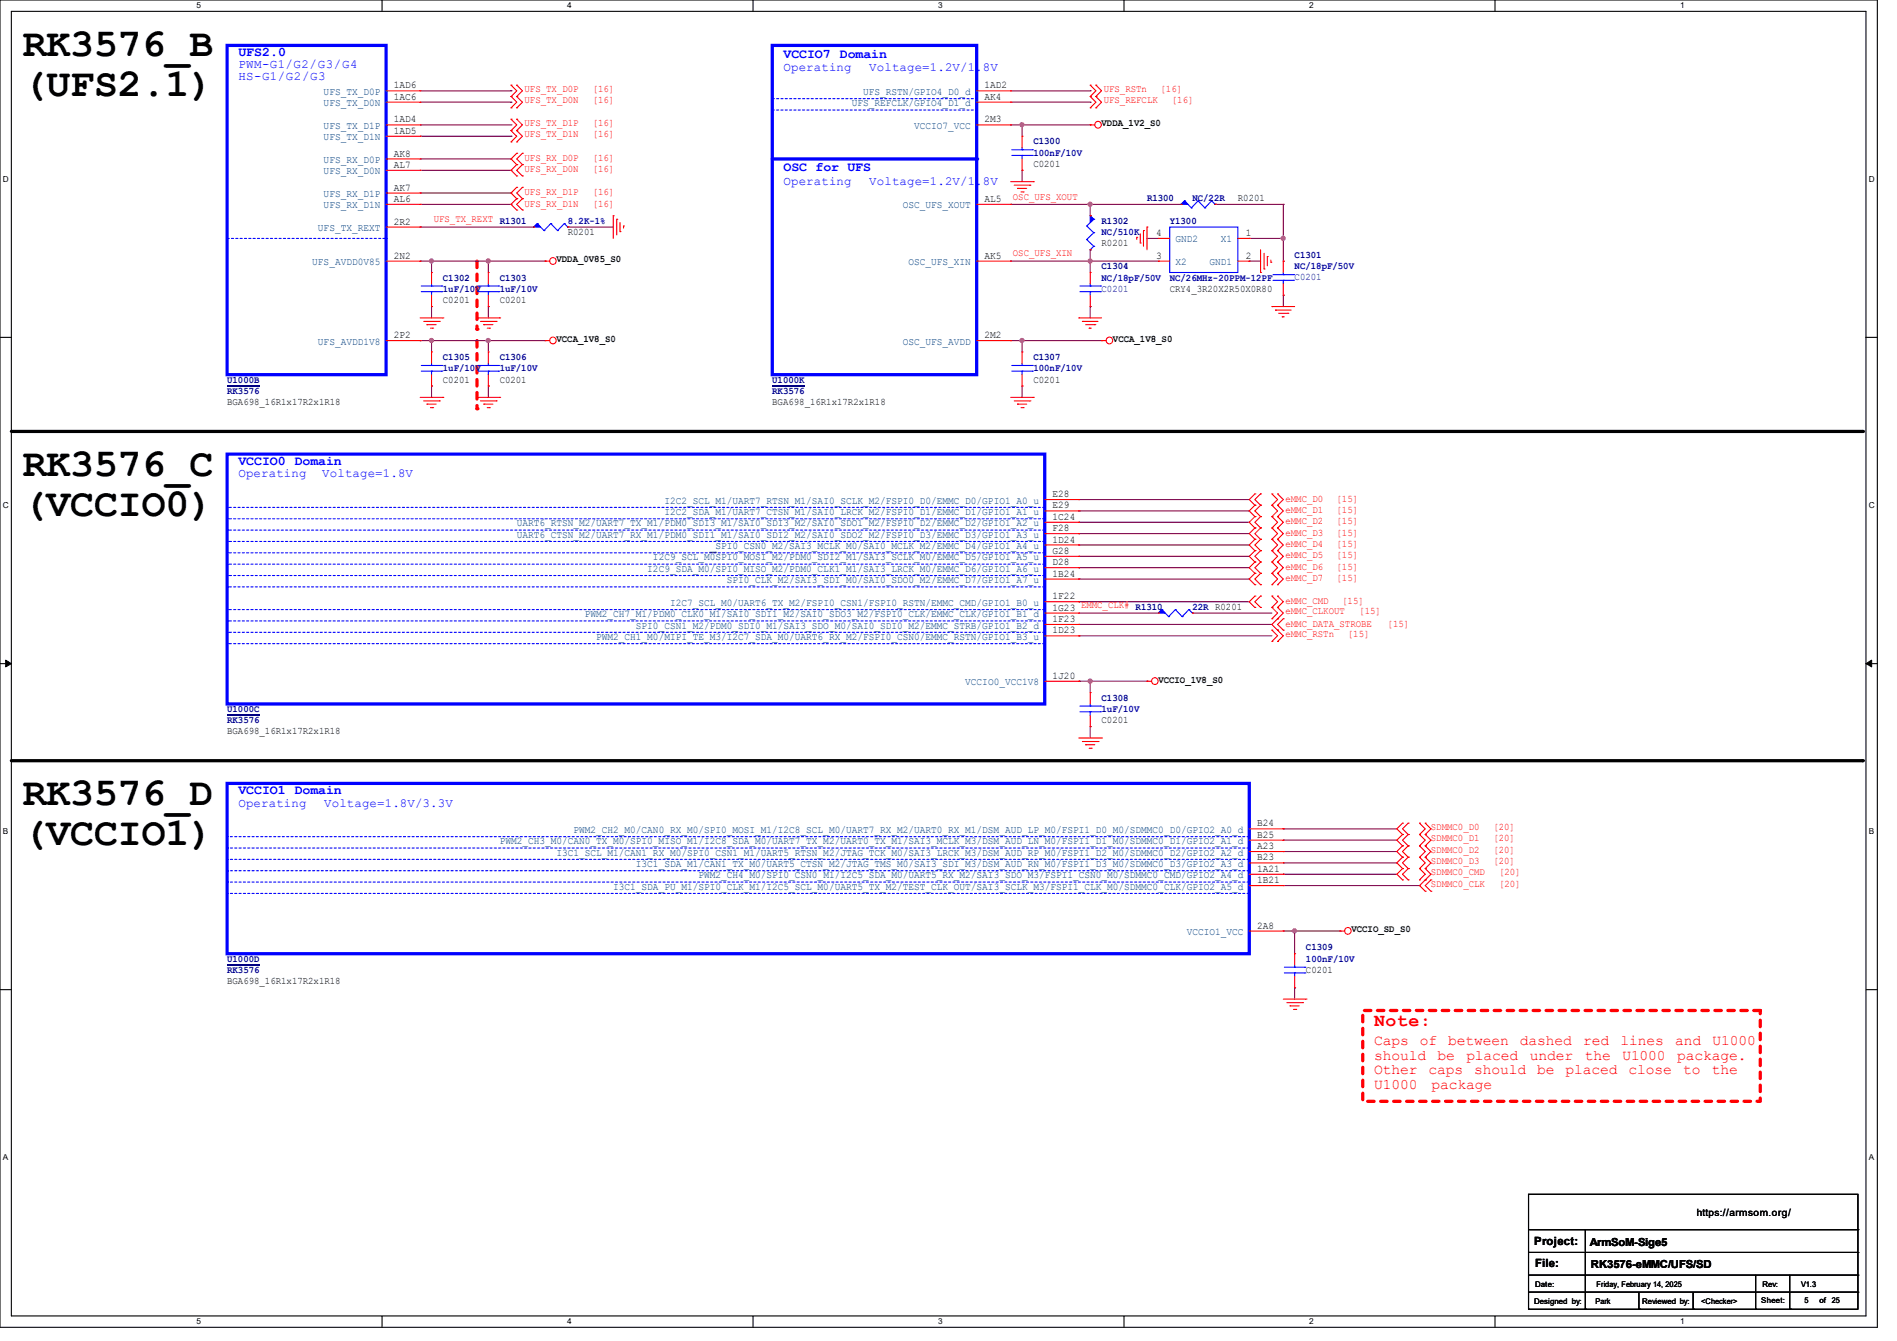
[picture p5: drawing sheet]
<svg xmlns="http://www.w3.org/2000/svg" width="297mm" height="210mm" viewBox="0 0 297 210" stroke-linecap="round" stroke-linejoin="round" font-family="sans-serif">
<g fill="none" stroke="#000" stroke-width=".17">
<path d="M0 0h293.9v207.9h-293.9zM1.8 1.8h290.3v204.3h-290.3zM59.8 0v1.8M117.9 0v1.8M176 0v1.8M234.1 0v1.8M0 52.8h1.8M292.1 52.8h1.8M0 103.9h1.8M292.1 103.9h1.8M0 155h1.8M292.1 155h1.8"/>
<path d="M59.8 206.1v1.8M117.9 206.1v1.8M176 206.1v1.8M234.1 206.1v1.8"/>
</g>
<path d="M.9 103.4l.9 .5-.9 .5zM292.1 103.9l.9-.5v1z" fill="#000"/>
<path d="M.9 103.4l.9 .5-.9 .5zM292.1 103.9l.9-.5v1z" fill="none" stroke="#000" stroke-width=".16"/>
<path d="M74.7 40.9v10.7" fill="none" stroke="#f00" stroke-width=".51" stroke-dasharray="1 1"/>
<circle cx="74.7" cy="51.6" r=".25" fill="#f00" stroke-dasharray="1 1"/>
<path d="M74.7 53.3v10.7" fill="none" stroke="#f00" stroke-width=".51" stroke-dasharray="1 1"/>
<circle cx="74.7" cy="64" r=".25" fill="#f00" stroke-dasharray="1 1"/>
<path d="M1.8 67.6h289.8M1.8 119.1h289.8" fill="none" stroke="#000" stroke-width=".51"/>
<g fill="#000">
<circle cx="291.6" cy="67.6" r=".25"/>
<circle cx="291.6" cy="119.1" r=".25"/>
</g>
<path d="M213.4 158.2h62.2v14.3h-62.2z" fill="none" stroke="#f00" stroke-width=".51" stroke-dasharray="1 1"/>
<g fill="none" stroke="#800040" stroke-width=".17">
<path d="M65.8 35.6h.1M65.8 35.6h17.8M65.8 40.9h.1M65.8 53.3h.1M65.8 40.9h1.8M65.8 53.3h1.8M168.9 78.2h.1M168.9 78.2h26.7M168.9 80h.1M168.9 81.8h.1M168.9 83.6h.1M168.9 85.3h.1"/>
<path d="M168.9 87.1h.1M168.9 88.9h.1M168.9 90.7h.1M168.9 94.2h.1M168.9 97.8h.1M168.9 99.6h.1M168.9 80h26.7M168.9 81.8h26.7M168.9 83.6h26.7M168.9 85.3h26.7M168.9 87.1h26.7M168.9 88.9h26.7"/>
<path d="M168.9 90.7h26.7M168.9 94.2h26.7M168.9 96h12.5M168.9 97.8h30.2M168.9 99.6h30.2M181.4 96h.1M168.9 106.7h.1M168.9 106.7h1.8M200.9 129.8h.1M200.9 131.6h.1M200.9 133.3h.1M200.9 135.1h.1"/>
<path d="M200.9 136.9h.1M200.9 129.8h17.8M200.9 131.6h17.8M200.9 133.3h17.8M200.9 135.1h17.8M200.9 136.9h17.8M200.9 138.7h21.3M222.2 138.7h.1M200.9 145.8h.1M200.9 145.8h1.8"/>
</g>
<circle cx="170.7" cy="106.7" r=".32" fill="#f0f"/>
<circle cx="170.7" cy="106.7" r=".32" fill="none" stroke="#f0f" stroke-width=".17"/>
<path d="M170.7 106.7h.1M170.7 113.8h.1M170.7 106.7v1.8M170.7 113.8v1.8M202.7 145.8h7.1M209.8 145.8h.1" fill="none" stroke="#800040" stroke-width=".17"/>
<circle cx="202.7" cy="145.8" r=".32" fill="#f0f"/>
<circle cx="202.7" cy="145.8" r=".32" fill="none" stroke="#f0f" stroke-width=".17"/>
<path d="M67.6 53.3h.1M67.6 53.3v1.8M202.7 145.8h.1M202.7 154.7h.1M202.7 145.8v3.6M202.7 154.7v1.8" fill="none" stroke="#800040" stroke-width=".17"/>
<circle cx="67.5" cy="53.3" r=".32" fill="#f0f"/>
<circle cx="67.5" cy="53.3" r=".32" fill="none" stroke="#f0f" stroke-width=".17"/>
<g fill="none" stroke="#800040" stroke-width=".17">
<path d="M158.2 19.6h.1M158.2 19.6h12.5M160 19.6h.1M160 19.6v1.7M170.7 19.6h.1M88.9 35.6h.1M88.9 35.6h7.1M160 26.7h.1M160 26.7v1.7M67.6 40.9h.1M67.6 48h.1M67.6 40.9v1.8"/>
<path d="M67.6 48v1.8M67.6 60.5h.1M67.6 60.5v1.7"/>
</g>
<circle cx="160" cy="19.5" r=".32" fill="#f0f"/>
<circle cx="160" cy="19.5" r=".32" fill="none" stroke="#f0f" stroke-width=".17"/>
<path d="M67.6 53.3h.1M67.6 40.9h.1M67.6 53.3h8.9M67.6 40.9h8.9" fill="none" stroke="#800040" stroke-width=".17"/>
<circle cx="76.4" cy="40.9" r=".32" fill="#f0f"/>
<circle cx="76.4" cy="40.9" r=".32" fill="none" stroke="#f0f" stroke-width=".17"/>
<circle cx="67.5" cy="40.9" r=".32" fill="#f0f"/>
<circle cx="67.5" cy="40.9" r=".32" fill="none" stroke="#f0f" stroke-width=".17"/>
<path d="M158.2 32h.1M158.2 32h12.5M76.5 40.9h8.8M76.5 53.3h8.8M85.3 40.9h.1M85.3 53.3h.1M158.2 40.9h.1M158.2 40.9h12.5M170.7 106.7h8.9M179.6 106.7h.1" fill="none" stroke="#800040" stroke-width=".17"/>
<circle cx="170.7" cy="32" r=".32" fill="#f0f"/>
<circle cx="170.7" cy="32" r=".32" fill="none" stroke="#f0f" stroke-width=".17"/>
<path d="M170.7 32h.1M170.7 32h14.2M190.2 32h.1M190.2 32h10.7M195.6 37.3h.1M195.6 37.3h5.3M200.9 32h.1M200.9 32v8.9M200.9 40.9h.1" fill="none" stroke="#800040" stroke-width=".17"/>
<circle cx="200.9" cy="37.3" r=".32" fill="#f0f"/>
<circle cx="200.9" cy="37.3" r=".32" fill="none" stroke="#f0f" stroke-width=".17"/>
<path d="M170.7 39.1h.1M170.7 39.1v1.8M179.6 37.3h.1M179.6 37.3h1.8" fill="none" stroke="#800040" stroke-width=".17"/>
<circle cx="170.7" cy="40.9" r=".32" fill="#f0f"/>
<circle cx="170.7" cy="40.9" r=".32" fill="none" stroke="#f0f" stroke-width=".17"/>
<g fill="none" stroke="#800040" stroke-width=".17">
<path d="M158.2 53.3h.1M158.2 53.3h1.8M160 53.3h.1M160 53.3v1.8M170.7 40.9h.1M170.7 48h.1M170.7 40.9v1.8M170.7 48v1.8M195.6 40.9h.1M195.6 40.9h1.8M200.9 46.2h.1M200.9 46.2v1.8"/>
<path d="M160 60.5h.1M160 60.5v1.7"/>
</g>
<circle cx="160" cy="53.3" r=".32" fill="#f0f"/>
<circle cx="160" cy="53.3" r=".32" fill="none" stroke="#f0f" stroke-width=".17"/>
<path d="M76.5 48h.1M76.5 40.9h.1M76.5 53.3h.1M76.5 40.9v1.8M76.5 48v1.8M76.5 53.3v1.8M160 53.3h12.5M172.5 53.3h.1M76.5 60.5h.1M76.5 60.5v1.7" fill="none" stroke="#800040" stroke-width=".17"/>
<circle cx="76.4" cy="53.3" r=".32" fill="#f0f"/>
<circle cx="76.4" cy="53.3" r=".32" fill="none" stroke="#f0f" stroke-width=".17"/>
<g fill="none" stroke="#800040" stroke-width=".17">
<path d="M65.8 14.2h14.2M65.8 16h14.2M65.8 19.6h14.2M80 14.2h.1M80 16h.1M80 19.6h.1M158.2 14.2h12.5M158.2 16h12.5M170.7 14.2h.1M170.7 16h.1M65.8 21.3h14.2M65.8 24.9h14.2"/>
<path d="M65.8 26.7h14.2M65.8 30.2h14.2M65.8 32h14.2M80 21.3h.1M80 24.9h.1M80 26.7h.1M80 30.2h.1M80 32h.1M170.7 32h.1M170.7 32v1.8M170.7 40.9h.1M170.7 40.9h10.7"/>
<path d="M186.7 96h.1M186.7 96h12.4"/>
</g>
<g fill="none" stroke="#f00" stroke-width=".17">
<path d="M80 15.1h.1M80 13.3h.1M80 16.9h.1M80 18.7h.1M80 13.3l.9 .9-.9 .9M80 15.1l.9 .9-.9 .9M80 18.7l.9 .9-.9 .8M80.9 15.1h.1M80.9 13.3h.1M80.9 16.9h.1M80.9 18.7h.1M80.9 13.3l.9 .9-.9 .9"/>
<path d="M80.9 15.1l.9 .9-.9 .9M80.9 18.7l.9 .9-.9 .8M170.7 19.6h.1M170.7 15.1h.1M170.7 13.3h.1M170.7 16.9h.1M170.7 19.6h.7M170.7 13.3l.9 .9-.9 .9M170.7 15.1l.9 .9-.9 .9M171.6 15.1h.1M171.6 13.3h.1M171.6 16.9h.1"/>
<path d="M171.6 13.3l.9 .9-.9 .9M171.6 15.1l.9 .9-.9 .9M80 20.4h.1M80 22.2h.1M80 20.4l.9 .9-.9 .9M80.9 24h.1M80.9 25.8h.1M80.9 20.4h.1M80.9 22.2h.1M80.9 27.6h.1M80.9 29.3h.1M80.9 31.1h.1"/>
<path d="M80.9 32.9h.1M80.9 24l-.9 .9 .9 .9M80.9 20.4l.9 .9-.9 .9M80.9 25.8l-.9 .9 .9 .9M80.9 29.3l-.9 .9 .9 .9M80.9 31.1l-.9 .9 .9 .9M81.8 25.8h.1M81.8 24h.1M81.8 27.6h.1M81.8 31.1h.1M81.8 29.3h.1M81.8 32.9h.1"/>
<path d="M81.8 24l-.9 .9 .9 .9M81.8 25.8l-.9 .9 .9 .9M81.8 29.3l-.9 .9 .9 .9M81.8 31.1l-.9 .9 .9 .9M96 33.8h.1M96 33.8v3.5M96.6 34.3h.1M96.6 34.3v2.5M97.1 36.3h.1M97.1 34.8v1.5M97.6 35.4h.1M97.6 35.4v.3"/>
<path d="M158.2 28.4h3.6M158.8 29h2.4M159.3 29.5h.1M159.3 29.5h1.4M159.9 30.1h.3M160.2 30.1h.1M161.2 29h.1M161.8 28.4h.1M178 37.2h.1M178 37.2v.3M178.5 38.1h.1M178.5 36.6v1.5"/>
<path d="M179 36.1h.1M179 36.1v2.5M179.6 35.6h.1M179.6 35.6v3.5M197.4 39.1v3.6M197.9 39.7v2.4M65.8 49.8h3.5M66.3 50.3h2.5M66.8 50.8h.1M66.8 50.8h1.5M67.4 51.4h.3M67.6 55.1h.1"/>
<path d="M67.6 42.7h.1M67.6 48h.1M67.6 42.7v1.7M67.6 46.2v1.8M67.6 55.1v1.8M67.6 58.7v1.8M67.7 51.4h.1M68.8 50.3h.1M69.3 49.8h.1M74.7 49.8h3.5M75.2 50.3h2.5M75.7 50.8h.1"/>
<path d="M75.7 50.8h1.5M76.3 51.4h.3M76.6 51.4h.1M77.7 50.3h.1M78.2 49.8h.1M85.3 53.3h.1M85.3 40.9h.1M85.3 53.3h.8M85.3 40.9h.8M168.9 49.8h.1M168.9 49.8h3.6M169.5 50.3h.1"/>
<path d="M169.5 50.3h2.4M170 50.8h1.4M170.5 51.4h.1M170.5 51.4h.4M171.4 50.8h.1M172.5 53.3h.1M172.5 53.3h.7M197.4 42.7h.1M197.9 42.1h.1M198.4 40.2h.1M198.4 40.2v1.4M199 41.1h.1"/>
<path d="M199 40.7v.4M199.1 48h.1M199.1 48h3.6M199.7 48.6h.1M199.7 48.6h2.4M200.2 49.1h1.4M200.7 49.6h.1M200.7 49.6h.4M200.9 40.9h.1M200.9 46.2h.1M200.9 40.9v1.8M200.9 44.4v1.8"/>
<path d="M201.6 49.1h.1M65.8 62.2h3.5M66.3 62.8h2.5M66.8 63.3h.1M66.8 63.3h1.5M67.4 63.8h.3M67.6 60.5h.1M67.7 63.8h.1M68.8 62.8h.1M69.3 62.2h.1M74.7 62.2h3.5M75.2 62.8h2.5"/>
<path d="M75.7 63.3h.1M75.7 63.3h1.5M76.3 63.8h.3M76.6 63.8h.1M77.7 62.8h.1M78.2 62.2h.1M158.2 62.2h3.6M158.8 62.8h2.4M159.3 63.3h.1M159.3 63.3h1.4M159.9 63.8h.3M160.2 63.8h.1"/>
<path d="M161.2 62.8h.1M161.8 62.2h.1M196.5 77.3h.1M196.5 79.1h.1M196.5 77.3l-.9 .9 .9 .9M196.5 79.1l-.9 .9 .9 .9M197.4 79.1h.1M197.4 77.3h.1M197.4 77.3l-.9 .9 .9 .9M197.4 79.1l-.9 .9 .9 .9M199.1 79.1h.1M199.1 77.3h.1"/>
<path d="M199.1 77.3l.9 .9-.9 .9M199.1 79.1l.9 .9-.9 .9M200 79.1h.1M200 77.3h.1M200 77.3l.9 .9-.9 .9M200 79.1l.9 .9-.9 .9M196.5 80.9h.1M196.5 82.7h.1M196.5 84.5h.1M196.5 86.2h.1M196.5 88h.1M196.5 89.8h.1"/>
<path d="M196.5 91.6h.1M196.5 93.3h.1M196.5 95.1h.1M196.5 82.7l-.9 .9 .9 .9M196.5 80.9l-.9 .9 .9 .9M196.5 86.2l-.9 .9 .9 .9M196.5 88l-.9 .9 .9 .9M196.5 84.5l-.9 .8 .9 .9M196.5 89.8l-.9 .9 .9 .9M196.5 93.3l-.9 .9 .9 .9M197.4 80.9h.1M197.4 82.7h.1"/>
<path d="M197.4 84.5h.1M197.4 86.2h.1M197.4 88h.1M197.4 89.8h.1M197.4 91.6h.1M197.4 95.1h.1M197.4 93.3h.1M197.4 80.9l-.9 .9 .9 .9M197.4 82.7l-.9 .9 .9 .9M197.4 84.5l-.9 .8 .9 .9M197.4 86.2l-.9 .9 .9 .9M197.4 88l-.9 .9 .9 .9"/>
<path d="M197.4 89.8l-.9 .9 .9 .9M197.4 93.3l-.9 .9 .9 .9M199.1 80.9h.1M199.1 82.7h.1M199.1 84.5h.1M199.1 86.2h.1M199.1 88h.1M199.1 89.8h.1M199.1 91.6h.1M199.1 95.1h.1M199.1 93.3h.1M199.1 96.9h.1"/>
<path d="M199.1 98.7h.1M199.1 80.9l.9 .9-.9 .9M199.1 82.7l.9 .9-.9 .9M199.1 84.5l.9 .8-.9 .9M199.1 88l.9 .9-.9 .9M199.1 89.8l.9 .9-.9 .9M199.1 86.2l.9 .9-.9 .9M199.1 93.3l.9 .9-.9 .9M199.1 95.1l.9 .9-.9 .9M199.1 98.7l.9 .9-.9 .9M200 80.9h.1M200 82.7h.1"/>
<path d="M200 84.5h.1M200 86.2h.1M200 88h.1M200 89.8h.1M200 91.6h.1M200 95.1h.1M200 93.3h.1M200 96.9h.1M200 98.7h.1M200 82.7l.9 .9-.9 .9M200 84.5l.9 .8-.9 .9M200 80.9l.9 .9-.9 .9"/>
<path d="M200 89.8l.9 .9-.9 .9M200 86.2l.9 .9-.9 .9M200 93.3l.9 .9-.9 .9M200 88l.9 .9-.9 .9M200 95.1l.9 .9-1.8 1.8 1.8 1.8-.9 .9M200.9 98.7h.1M200.9 96.9h.1M200.9 96.9l-.9 .9 .9 .9M168.9 115.6h3.6M169.5 116.1h2.4M170 116.6h.1M170 116.6h1.4"/>
<path d="M170.5 117.2h.4M170.9 117.2h.1M171.9 116.1h.1M172.5 115.6h.1M179.6 106.7h.1M179.6 106.7h.7M199.1 100.5h.1M200 100.5h.1M195.6 129.8h5.3M195.6 131.6h5.3M195.6 133.3h5.3M195.6 135.1h5.3"/>
<path d="M195.6 136.9h5.3M195.6 138.7h5.3M200.9 129.8h.1M200.9 131.6h.1M200.9 133.3h.1M200.9 135.1h.1M200.9 136.9h.1M200.9 138.7h.1M219.6 130.7h.1M219.6 128.9h.1M219.6 132.5h.1M219.6 137.8h.1"/>
<path d="M219.6 136h.1M219.6 134.2h.1M219.6 128.9l-.9 .9 .9 .9M219.6 134.2l-.9 .9 .9 .9M219.6 130.7l-.9 .9 .9 .9M219.6 136l-.9 .9 .9 .9M219.6 132.5l-.9 .8 .9 .9M220.5 128.9h.1M220.5 130.7h.1M220.5 132.5h.1M220.5 136h.1M220.5 137.8h.1"/>
<path d="M220.5 134.2h.1M220.5 128.9l-.9 .9 .9 .9M220.5 132.5l-.9 .8 .9 .9M220.5 130.7l-.9 .9 .9 .9M220.5 134.2l-.9 .9 .9 .9M220.5 136l-.9 .9 .9 .9M222.2 128.9h.1M222.2 130.7h.1M222.2 132.5h.1M222.2 136h.1M222.2 137.8h.1M222.2 134.2h.1"/>
<path d="M222.2 132.5l.9 .8-.9 .9M222.2 128.9l.9 .9-.9 .9M222.2 134.2l.9 .9-.9 .9M222.2 130.7l.9 .9-.9 .9M222.2 136l.9 .9-.9 .9M223.1 128.9h.1M223.1 130.7h.1M223.1 132.5h.1M223.1 136h.1M223.1 137.8h.1M223.1 134.2h.1M223.1 139.6h.1"/>
<path d="M223.1 134.2l.9 .9-.9 .9M223.1 128.9l.9 .9-.9 .9M223.1 136l.9 .9-1.8 1.8 .9 .9M223.1 130.7l.9 .9-.9 .9M223.1 132.5l.9 .8-.9 .9M224 139.6h.1M224 137.8h.1M224 137.8l-.9 .9 .9 .9M195.6 145.8h5.3M200.9 145.8h.1M200.9 156.5h3.6M201.5 157h2.4"/>
<path d="M202 157.5h.1M202 157.5h1.4M202.5 158.1h.4M202.9 158.1h.1M203.9 157h.1M204.5 156.5h.1M209.8 145.8h.1M209.8 145.8h.7"/>
<circle cx="171.9" cy="19.5" r=".52"/>
<circle cx="86.6" cy="53.3" r=".52"/>
<circle cx="86.6" cy="40.9" r=".52"/>
<circle cx="173.7" cy="53.3" r=".52"/>
<circle cx="180.8" cy="106.7" r=".52"/>
<circle cx="211" cy="145.8" r=".52"/>
</g>
<g fill="none" stroke="#000" stroke-width=".17">
<path d="M239.3 187h51.6v18h-51.6zM239.3 192.6h51.6M239.3 196.1h51.6M239.3 199.7h51.6M248.2 192.6v12.4M274.9 199.7v5.3M280.2 199.7v5.3M290.9 192.6h.1M290.9 196.1h.1M290.9 199.7h.1M239.3 202.4h51.6M248.2 205h.1"/>
<path d="M256.6 205h.1M256.6 202.4v2.6M265.1 205h.1M265.1 202.4v2.6M274.9 205h.1M280.2 205h.1M290.9 202.4h.1"/>
</g>
<g fill="none" stroke="#00f" stroke-width=".17">
<path d="M66 58.1h3.2M66 57.2h3.2M66 45.7h3.2M66 44.8h3.2M67.6 57.2h.1M67.6 58.1h.1M67.6 44.8h.1M67.6 45.7h.1M67.6 44.4v.4M67.6 45.7v.5M67.6 56.9v.3M67.6 58.1v.6"/>
<path d="M69.2 58.1h.1M69.2 57.2h.1M69.2 45.7h.1M69.2 44.8h.1M199.3 43.9h3.2M199.3 43h3.2M200.9 43h.1M200.9 43.9h.1M200.9 42.7v.3M200.9 43.9v.5M202.5 43.9h.1M202.5 43h.1"/>
<path d="M181.9 95.5h.1M181.9 95.5l-.5 .5M181.9 95.5l1.1 1.1M183 96.6h.1M184 95.5h.1M184 95.5l-1 1.1M184 95.5l1.1 1.1M185.1 96.6h.1M186.1 95.5h.1M186.1 95.5l-1 1.1M186.1 95.5l.6 .5M186.7 96h.1"/>
</g>
<path d="M35.6 122.7h160v26.7h-160z" fill="none" stroke="#00f" stroke-width=".51"/>
<path d="M35.6 131h.1M35.6 132.8h.1M35.6 134.6h.1M35.6 136.4h.1M35.6 138.1h.1M35.6 139.9h.1M195.6 131h-160M195.6 132.8h-160M195.6 134.6h-160M195.6 136.4h-160M195.6 138.1h-160M195.6 139.9h-160" fill="none" stroke="#00f" stroke-width=".17" stroke-dasharray=".3 .3"/>
<path d="M35.5 151.1h5.1" fill="none" stroke="#000080" stroke-width=".21"/>
<path d="M181.9 95.5l.5 .5h-1z" fill="#00f"/>
<g fill="none" stroke="#00f" stroke-width=".17">
<path d="M84.1 35h.1M84.1 35l-.5 .6M84.1 35l1.1 1.1M85.2 36.1h.1M86.2 35h.1M86.2 35l-1 1.1M86.2 35l1.1 1.1M87.3 36.1h.1M88.3 35h.1M88.3 35l-1 1.1M88.3 35l.6 .6M88.9 35.6h.1"/>
<path d="M158.4 58.1h3.2M158.4 57.2h3.2M160 57.2h.1M160 58.1h.1M160 56.9v.3M160 58.1v.6M161.6 58.1h.1M161.6 57.2h.1M181.9 95.5l.5 .5h-1z"/>
</g>
<path d="M160 55.1h.1M160 55.1v1.8M160 58.7v1.8M160 60.5h.1M181.4 96h.1M186.7 96h.1" fill="none" stroke="#f00" stroke-width=".17"/>
<path d="M84.1 35l.5 .6h-1z" fill="#00f"/>
<g fill="none" stroke="#00f" stroke-width=".17">
<path d="M84.1 35l.5 .6h-1zM185.5 31.5h.1M185.5 31.5l-.6 .5M185.5 31.5l1 1.1M186.5 32.6h.1M187.6 31.5h.1M187.6 31.5l-1.1 1.1M187.6 31.5l1 1.1M188.6 32.6h.1M189.7 31.5h.1M189.7 31.5l-1.1 1.1M189.7 31.5l.5 .5"/>
<path d="M190.2 32h.1M74.8 58.1h3.3M74.8 57.2h3.3M76.5 57.2h.1M76.5 58.1h.1M76.5 56.9v.3M76.5 58.1v.6M78.1 58.1h.1M78.1 57.2h.1"/>
</g>
<path d="M83.6 35.6h.1M88.9 35.6h.1M76.5 55.1h.1M76.5 55.1v1.8M76.5 58.7v1.8M76.5 60.5h.1" fill="none" stroke="#f00" stroke-width=".17"/>
<path d="M184.9 32l.6-.5 .5 .5z" fill="#00f"/>
<path d="M184.9 32l.6-.5 .5 .5zM169.1 111.5h3.2M169.1 110.6h3.2M170.7 110.6h.1M170.7 111.5h.1M170.7 110.2v.4M170.7 111.5v.5M172.3 111.5h.1M172.3 110.6h.1" fill="none" stroke="#00f" stroke-width=".17"/>
<g fill="none" stroke="#f00" stroke-width=".17">
<path d="M60.5 14.2h5.3M60.5 16h5.3M60.5 19.6h5.3M65.8 14.2h.1M65.8 16h.1M65.8 19.6h.1M60.5 21.3h5.3M60.5 24.9h5.3M60.5 26.7h5.3M60.5 30.2h5.3M60.5 32h5.3M60.5 35.6h5.3"/>
<path d="M65.8 21.3h.1M65.8 24.9h.1M65.8 26.7h.1M65.8 30.2h.1M65.8 32h.1M65.8 35.6h.1M184.9 32h.1M190.2 32h.1M60.5 40.9h5.3M60.5 53.3h5.3M65.8 40.9h.1M65.8 53.3h.1"/>
<path d="M170.7 108.5h.1M170.7 113.8h.1M170.7 108.5v1.7M170.7 112v1.8"/>
</g>
<path d="M35.6 7.1h24.9v51.6h-24.9zM120.9 7.1h32v51.6h-32zM120.9 24.9h32" fill="none" stroke="#00f" stroke-width=".51"/>
<path d="M35.6 37.3h24.9M60.5 37.3h.1" fill="none" stroke="#00f" stroke-width=".17" stroke-dasharray=".3 .3"/>
<path d="M35.5 60.4h5.1" fill="none" stroke="#000080" stroke-width=".21"/>
<circle cx="152.9" cy="24.9" r=".25" fill="#00f"/>
<path d="M120.9 15.5h32M120.9 17.2h32M152.9 15.5h.1M152.9 17.2h.1" fill="none" stroke="#00f" stroke-width=".17" stroke-dasharray=".3 .3"/>
<path d="M120.9 60.4h5.1" fill="none" stroke="#000080" stroke-width=".21"/>
<g fill="none" stroke="#f00" stroke-width=".17">
<path d="M152.9 14.2h5.3M152.9 16h5.3M152.9 19.6h5.3M158.2 14.2h.1M158.2 16h.1M158.2 19.6h.1M152.9 32h5.3M158.2 32h.1M160 21.3h.1M160 26.7h.1M160 21.3v1.8M160 24.9v1.8"/>
<path d="M76.5 42.7h.1M76.5 48h.1M76.5 42.7v1.7M76.5 46.2v1.8M152.9 40.9h5.3M152.9 53.3h5.3M158.2 40.9h.1M158.2 53.3h.1"/>
</g>
<g fill="none" stroke="#00f" stroke-width=".17">
<path d="M158.4 24.3h3.2M158.4 23.5h3.2M160 23.5h.1M160 24.3h.1M160 23.1v.4M160 24.3v.6M161.6 24.3h.1M161.6 23.5h.1M170.1 35.4h.1M170.1 37.5h.1M170.1 35.4l1.1 1M170.1 37.5l1.1 1.1"/>
<path d="M170.7 39.1h.1M170.7 33.8l.5 .5M171.2 34.3h.1M171.2 36.4h.1M171.2 38.6h.1M171.2 34.3l-1.1 1.1M171.2 36.4l-1.1 1.1M171.2 38.6l-.5 .5M74.8 45.7h3.3M74.8 44.8h3.3M76.5 44.8h.1M76.5 45.7h.1"/>
<path d="M76.5 44.4v.4M76.5 45.7v.5M78.1 45.7h.1M78.1 44.8h.1"/>
</g>
<path d="M170.7 33.8l.5 .5-.5 .5z" fill="#00f"/>
<g fill="none" stroke="#00f" stroke-width=".17">
<path d="M170.7 33.8l.5 .5-.5 .5zM183.1 35.6h10.7v7.1h-10.7zM169.1 45.7h3.2M169.1 44.8h3.2M170.7 44.8h.1M170.7 45.7h.1M170.7 44.4v.4M170.7 45.7v.5M172.3 45.7h.1M172.3 44.8h.1M201.1 152.4h3.2M201.1 151.5h3.2"/>
<path d="M202.7 151.5h.1M202.7 152.4h.1M202.7 151.1v.4M202.7 152.4v.5M204.3 152.4h.1M204.3 151.5h.1"/>
</g>
<g fill="none" stroke="#f00" stroke-width=".17">
<path d="M170.7 33.8h.1M170.7 39.1h.1M181.4 37.3h.1M181.4 37.3h1.7M193.8 37.3h1.8M195.6 37.3h.1M170.7 42.7h.1M170.7 48h.1M170.7 42.7v1.7M170.7 46.2v1.8M181.4 40.9h.1M181.4 40.9h1.7"/>
<path d="M193.8 40.9h1.8M195.6 40.9h.1M163.6 78.2h5.3M168.9 78.2h.1M163.6 80h5.3M163.6 81.8h5.3M163.6 83.6h5.3M163.6 85.3h5.3M163.6 87.1h5.3M163.6 88.9h5.3M163.6 90.7h5.3M163.6 94.2h5.3"/>
<path d="M163.6 96h5.3M163.6 97.8h5.3M163.6 99.6h5.3M168.9 80h.1M168.9 81.8h.1M168.9 83.6h.1M168.9 85.3h.1M168.9 87.1h.1M168.9 88.9h.1M168.9 90.7h.1M168.9 94.2h.1M168.9 96h.1"/>
<path d="M168.9 97.8h.1M168.9 99.6h.1M163.6 106.7h5.3M168.9 106.7h.1M202.7 149.4h.1M202.7 154.7h.1M202.7 149.4v1.7M202.7 152.9v1.8"/>
</g>
<path d="M35.6 71.1h128v39.1h-128z" fill="none" stroke="#00f" stroke-width=".51"/>
<g fill="none" stroke="#00f" stroke-width=".17" stroke-dasharray=".3 .3">
<path d="M35.6 79.5h.1M163.6 79.5h-128M35.6 81.2h.1M35.6 83h.1M35.6 84.8h.1M35.6 86.6h.1M35.6 88.3h.1M35.6 90.1h.1M35.6 91.9h.1M35.6 95.5h.1M35.6 97.2h.1M35.6 99h.1"/>
<path d="M163.6 81.2h-128M163.6 83h-128M163.6 84.8h-128M163.6 86.6h-128M163.6 88.3h-128M163.6 90.1h-128M163.6 91.9h-128M163.6 95.5h-128M163.6 97.2h-128M163.6 99h-128M35.6 100.8h.1M163.6 100.8h-128"/>
</g>
<path d="M35.5 112h5.1" fill="none" stroke="#000080" stroke-width=".21"/>
<path d="M111.1 86.5h.9M112 86.5h.1" fill="none" stroke="#004080" stroke-width=".16"/>
<circle cx="170.7" cy="106.7" r=".32" fill="#f0f"/>
<circle cx="170.7" cy="106.7" r=".32" fill="none" stroke="#f0f" stroke-width=".17"/>
<circle cx="202.7" cy="145.8" r=".32" fill="#f0f"/>
<circle cx="202.7" cy="145.8" r=".32" fill="none" stroke="#f0f" stroke-width=".17"/>
<circle cx="67.5" cy="53.3" r=".32" fill="#f0f"/>
<circle cx="67.5" cy="53.3" r=".32" fill="none" stroke="#f0f" stroke-width=".17"/>
<circle cx="160" cy="19.5" r=".32" fill="#f0f"/>
<circle cx="160" cy="19.5" r=".32" fill="none" stroke="#f0f" stroke-width=".17"/>
<circle cx="76.4" cy="40.9" r=".32" fill="#f0f"/>
<circle cx="76.4" cy="40.9" r=".32" fill="none" stroke="#f0f" stroke-width=".17"/>
<circle cx="67.5" cy="40.9" r=".32" fill="#f0f"/>
<circle cx="67.5" cy="40.9" r=".32" fill="none" stroke="#f0f" stroke-width=".17"/>
<circle cx="170.7" cy="32" r=".32" fill="#f0f"/>
<circle cx="170.7" cy="32" r=".32" fill="none" stroke="#f0f" stroke-width=".17"/>
<circle cx="200.9" cy="37.3" r=".32" fill="#f0f"/>
<circle cx="200.9" cy="37.3" r=".32" fill="none" stroke="#f0f" stroke-width=".17"/>
<circle cx="170.7" cy="40.9" r=".32" fill="#f0f"/>
<circle cx="170.7" cy="40.9" r=".32" fill="none" stroke="#f0f" stroke-width=".17"/>
<circle cx="160" cy="53.3" r=".32" fill="#f0f"/>
<circle cx="160" cy="53.3" r=".32" fill="none" stroke="#f0f" stroke-width=".17"/>
<circle cx="76.4" cy="53.3" r=".32" fill="#f0f"/>
<circle cx="76.4" cy="53.3" r=".32" fill="none" stroke="#f0f" stroke-width=".17"/>
<g font-size="6.2">
<text x="3.6" y="8.8">RK3576_B</text>
<text x="3.6" y="15">(UFS2.1)</text>
<text x="3.6" y="74.5">RK3576_C</text>
<text x="3.6" y="80.8">(VCCIO0)</text>
<text x="3.6" y="126.1">RK3576_D</text>
<text x="3.6" y="132.3">(VCCIO1)</text>
</g>
<text font-size="2.8" fill="#f00" x="215.1" y="160.6">Note:</text>
<g font-size="2.3" fill="#f00">
<text x="215.1" y="163.7">Caps</text>
<text x="215.1" y="165.9">should</text>
<text x="222.3" y="163.7">of</text>
<text x="225" y="165.9">be</text>
<text x="226.7" y="163.7">between</text>
<text x="229.6" y="165.9">placed</text>
<text x="238" y="163.7">dashed</text>
<text x="239.5" y="165.9">under</text>
<text x="247.9" y="163.7">red</text>
<text x="248.1" y="165.9">the</text>
<text x="253.7" y="163.7">lines</text>
<text x="254" y="165.9">U1000</text>
<text x="262.3" y="163.7">and</text>
<text x="262.6" y="165.9">package.</text>
<text x="268.1" y="163.7">U1000</text>
<text x="215.1" y="168.2">Other</text>
<text x="215.1" y="170.5">U1000</text>
<text x="223.6" y="168.2">caps</text>
<text x="224.1" y="170.5">package</text>
<text x="230.8" y="168.2">should</text>
<text x="240.7" y="168.2">be</text>
<text x="245.1" y="168.2">placed</text>
<text x="255" y="168.2">close</text>
<text x="263.5" y="168.2">to</text>
<text x="268" y="168.2">the</text>
</g>
<g font-size="2.1" fill="#00f">
<text x="37.3" y="8.8">UFS2.0</text>
<text x="122.7" y="9.1">VCCIO7 Domain</text>
<text x="122.7" y="26.8">OSC for UFS</text>
<text x="37.3" y="72.8">VCCIO0 Domain</text>
<text x="37.3" y="124.4">VCCIO1 Domain</text>
</g>
<g font-size="1.9" fill="#00f">
<text x="37.3" y="10.6">PWM-G1/G2/G3/G4</text>
<text x="122.7" y="11.1">Operating</text>
<text x="136.1" y="11.1">Voltage=1.2V/1.8V</text>
<text x="37.3" y="12.5">HS-G1/G2/G3</text>
<text x="122.7" y="28.9">Operating</text>
<text x="136.1" y="28.9">Voltage=1.2V/1.8V</text>
<text x="37.3" y="74.8">Operating</text>
<text x="50.5" y="74.8">Voltage=1.8V</text>
<text x="37.3" y="126.3">Operating</text>
<text x="50.8" y="126.3">Voltage=1.8V/3.3V</text>
</g>
<g font-size="1.8">
<text x="240.2" y="194.9">Project:</text>
<text x="240.4" y="198.5">File:</text>
</g>
<g font-size="1.7">
<text x="248.9" y="195.1">ArmSoM-Sige5</text>
<text x="249.1" y="198.6">RK3576-eMMC/UFS/SD</text>
</g>
<g font-size="1.6" fill="#004080">
<text x="50.7" y="14.9">UFS_TX_D0P</text>
<text x="50.7" y="16.6">UFS_TX_D0N</text>
<text x="133.3" y="16.6">UFS_REFCLK/GPIO4_D1_d</text>
<text x="135.1" y="14.9">UFS_RSTN/GPIO4_D0_d</text>
<text x="50.7" y="20.2">UFS_TX_D1P</text>
<text x="50.7" y="22">UFS_TX_D1N</text>
<text x="143.1" y="20.2">VCCIO7_VCC</text>
<text x="50.7" y="25.5">UFS_RX_D0P</text>
<text x="50.7" y="27.3">UFS_RX_D0N</text>
<text x="50.7" y="30.9">UFS_RX_D1P</text>
<text x="50.7" y="32.6">UFS_RX_D1N</text>
<text x="141.4" y="32.6">OSC_UFS_XOUT</text>
<text x="48.9" y="41.5">UFS_AVDD0V85</text>
<text x="49.8" y="36.2">UFS_TX_REXT</text>
<text x="142.2" y="41.5">OSC_UFS_XIN</text>
<text x="184" y="41.5">X2</text>
<text x="184" y="38">GND2</text>
<text x="189.4" y="41.5">GND1</text>
<text x="191.1" y="38">X1</text>
<text x="49.8" y="54">UFS_AVDD1V8</text>
<text x="141.4" y="54">OSC_UFS_AVDD</text>
<text x="80.9" y="82.4">UART6_RTSN_M2/UART7_TX_M1/PDM0_SDI3_M1/SAI0_SDI3_M2/SAI0_SDO1_M2/FSPI0_D2/EMMC_D2/GPIO1_A2_u</text>
<text x="104" y="78.9">I2C2_SCL_M1/UART7_RTSN_M1/SAI0_SCLK_M2/FSPI0_D0/EMMC_D0/GPIO1_A0_u</text>
<text x="104" y="80.6">I2C2_SDA_M1/UART7_CTSN_M1/SAI0_LRCK_M2/FSPI0_D1/EMMC_D1/GPIO1_A1_u</text>
<text x="80.9" y="84.2">UART6_CTSN_M2/UART7_RX_M1/PDM0_SDI1_M1/SAI0_SDI2_M2/SAI0_SDO2_M2/FSPI0_D3/EMMC_D3/GPIO1_A3_u</text>
<text x="101.3" y="89.5">I2C9_SDA_M0/SPI0_MISO_M2/PDM0_CLK1_M1/SAI3_LRCK_M0/EMMC_D6/GPIO1_A6_u</text>
<text x="102.2" y="87.8">I2C9_SCL_M0SPI0_MOSI_M2/PDM0_SDI2_M1/SAI3_SCLK_M0/EMMC_D5/GPIO1_A5_u</text>
<text x="112" y="86">SPI0_CSN0_M2/SAI3_MCLK_M0/SAI0_MCLK_M2/EMMC_D4/GPIO1_A4_u</text>
<text x="104.9" y="94.9">I2C7_SCL_M0/UART6_TX_M2/FSPI0_CSN1/FSPI0_RSTN/EMMC_CMD/GPIO1_B0_u</text>
<text x="113.8" y="91.3">SPI0_CLK_M2/SAI3_SDI_M0/SAI0_SDO0_M2/EMMC_D7/GPIO1_A7_u</text>
<text x="91.6" y="96.6">PWM2_CH7_M1/PDM0_CLK0_M1/SAI0_SDI1_M2/SAI0_SDO3_M2/FSPI0_CLK/EMMC_CLK/GPIO1_B1_d</text>
<text x="93.3" y="100.2">PWM2_CH1_M0/MIPI_TE_M3/I2C7_SDA_M0/UART6_RX_M2/FSPI0_CSN0/EMMC_RSTN/GPIO1_B3_u</text>
<text x="99.6" y="98.4">SPI0_CSN1_M2/PDM0_SDI0_M1/SAI3_SDO_M0/SAI0_SDI0_M2/EMMC_STRB/GPIO1_B2_d</text>
<text x="151.1" y="107.3">VCCIO0_VCC1V8</text>
<text x="89.8" y="130.4">PWM2_CH2_M0/CAN0_RX_M0/SPI0_MOSI_M1/I2C8_SCL_M0/UART7_RX_M2/UART0_RX_M1/DSM_AUD_LP_M0/FSPI1_D0_M0/SDMMC0_D0/GPIO2_A0_d</text>
<text x="78.2" y="132.2">PWM2_CH3_M0/CAN0_TX_M0/SPI0_MISO_M1/I2C8_SDA_M0/UART7_TX_M2/UART0_TX_M1/SAI3_MCLK_M3/DSM_AUD_LN_M0/FSPI1_D1_M0/SDMMC0_D1/GPIO2_A1_d</text>
<text x="87.1" y="134">I3C1_SCL_M1/CAN1_RX_M0/SPI0_CSN1_M1/UART5_RTSN_M2/JTAG_TCK_M0/SAI3_LRCK_M3/DSM_AUD_RP_M0/FSPI1_D2_M0/SDMMC0_D2/GPIO2_A2_d</text>
<text x="99.6" y="135.8">I3C1_SDA_M1/CAN1_TX_M0/UART5_CTSN_M2/JTAG_TMS_M0/SAI3_SDI_M3/DSM_AUD_RN_M0/FSPI1_D3_M0/SDMMC0_D3/GPIO2_A3_d</text>
<text x="109.3" y="137.5">PWM2_CH4_M0/SPI0_CSN0_M1/I2C5_SDA_M0/UART5_RX_M2/SAI3_SDO_M3/FSPI1_CSN0_M0/SDMMC0_CMD/GPIO2_A4_d</text>
<text x="96" y="139.3">I3C1_SDA_PU_M1/SPI0_CLK_M1/I2C5_SCL_M0/UART5_TX_M2/TEST_CLK_OUT/SAI3_SCLK_M3/FSPI1_CLK_M0/SDMMC0_CLK/GPIO2_A5_d</text>
<text x="185.8" y="146.4">VCCIO1_VCC</text>
</g>
<g font-size="1.6">
<text x="61.7" y="13.8">1AD6</text>
<text x="61.7" y="15.6">1AC6</text>
<text x="154.1" y="13.8">1AD2</text>
<text x="154.1" y="15.6">AK4</text>
<text x="61.7" y="19.2">1AD4</text>
<text x="61.7" y="21">1AD5</text>
<text x="154.1" y="19.2">2M3</text>
<text x="172.5" y="19.8">VDDA_1V2_S0</text>
<text x="61.7" y="24.5">AK8</text>
<text x="61.7" y="26.3">AL7</text>
<text x="61.7" y="29.8">AK7</text>
<text x="161.8" y="26.1">C0201</text>
<text x="61.7" y="31.6">AL6</text>
<text x="61.7" y="35.2">2R2</text>
<text x="154.1" y="31.6">AL5</text>
<text x="193.8" y="31.5">R0201</text>
<text x="61.7" y="40.5">2N2</text>
<text x="87.1" y="41.1">VDDA_0V85_S0</text>
<text x="88.9" y="36.8">R0201</text>
<text x="154.1" y="40.5">AK5</text>
<text x="172.5" y="38.6">R0201</text>
<text x="181" y="40.5">3</text>
<text x="181" y="37">4</text>
<text x="195" y="37">1</text>
<text x="195" y="40.5">2</text>
<text x="69.3" y="47.5">C0201</text>
<text x="78.2" y="47.5">C0201</text>
<text x="183.1" y="45.7">CRY4_3R20X2R50X0R80</text>
<text x="61.7" y="53">2P2</text>
<text x="87.1" y="53.6">VCCA_1V8_S0</text>
<text x="154.1" y="53">2M2</text>
<text x="174.2" y="53.6">VCCA_1V8_S0</text>
<text x="69.3" y="59.9">C0201</text>
<text x="78.2" y="59.9">C0201</text>
<text x="161.8" y="59.9">C0201</text>
<text x="35.6" y="63.5">BGA698_16R1x17R2x1R18</text>
<text x="120.9" y="63.5">BGA698_16R1x17R2x1R18</text>
<text x="164.8" y="77.9">E28</text>
<text x="164.8" y="79.6">E29</text>
<text x="164.8" y="81.4">1C24</text>
<text x="164.8" y="83.2">F28</text>
<text x="164.8" y="85">1D24</text>
<text x="164.8" y="86.7">G28</text>
<text x="164.8" y="88.5">D28</text>
<text x="164.8" y="90.3">1B24</text>
<text x="164.8" y="93.9">1F22</text>
<text x="164.8" y="95.6">1G23 EMMC_CLK# R1310</text>
<text x="164.8" y="97.4">1F23</text>
<text x="164.8" y="99.2">1D23</text>
<text x="164.8" y="106.3">1J20</text>
<text x="181.4" y="106.9">VCCIO_1V8_S0</text>
<text x="172.5" y="113.2">C0201</text>
<text x="35.6" y="115">BGA698_16R1x17R2x1R18</text>
<text x="196.8" y="129.4">B24</text>
<text x="196.8" y="131.2">B25</text>
<text x="196.8" y="133">A23</text>
<text x="196.8" y="134.7">B23</text>
<text x="196.8" y="136.5">1A21</text>
<text x="196.8" y="138.3">1B21</text>
<text x="196.8" y="145.4">2A8</text>
<text x="211.6" y="146">VCCIO_SD_S0</text>
<text x="35.6" y="154.1">BGA698_16R1x17R2x1R18</text>
<text x="204.5" y="152.4">C0201</text>
<text x="265.6" y="190.5">https://armsom.org/</text>
</g>
<g font-size="1.6" fill="#f00">
<text x="82.1" y="14.4">UFS_TX_D0P</text>
<text x="82.1" y="16.2">UFS_TX_D0N</text>
<text x="92.8" y="14.4">[16]</text>
<text x="92.8" y="16.2">[16]</text>
<text x="172.8" y="14.4">UFS_RSTn</text>
<text x="172.8" y="16.2">UFS_REFCLK</text>
<text x="181.7" y="14.4">[16]</text>
<text x="183.5" y="16.2">[16]</text>
<text x="82.1" y="19.7">UFS_TX_D1P</text>
<text x="82.1" y="21.5">UFS_TX_D1N</text>
<text x="92.8" y="19.7">[16]</text>
<text x="92.8" y="21.5">[16]</text>
<text x="82.1" y="25.2">UFS_RX_D0P</text>
<text x="82.1" y="27">UFS_RX_D0N</text>
<text x="92.8" y="25.2">[16]</text>
<text x="92.8" y="27">[16]</text>
<text x="67.9" y="34.8">UFS_TX_REXT R1301</text>
<text x="82.1" y="30.6">UFS_RX_D1P</text>
<text x="82.1" y="32.3">UFS_RX_D1N</text>
<text x="92.8" y="30.6">[16]</text>
<text x="92.8" y="32.3">[16]</text>
<text x="158.6" y="31.2">OSC_UFS_XOUT</text>
<text x="158.6" y="40.1">OSC_UFS_XIN</text>
<text x="201.3" y="78.6">eMMC_D0</text>
<text x="201.3" y="80.3">eMMC_D1</text>
<text x="201.3" y="82.1">eMMC_D2</text>
<text x="201.3" y="83.9">eMMC_D3</text>
<text x="209.3" y="78.6">[15]</text>
<text x="209.3" y="80.3">[15]</text>
<text x="209.3" y="82.1">[15]</text>
<text x="209.3" y="83.9">[15]</text>
<text x="201.3" y="85.7">eMMC_D4</text>
<text x="201.3" y="87.5">eMMC_D5</text>
<text x="201.3" y="89.2">eMMC_D6</text>
<text x="209.3" y="85.7">[15]</text>
<text x="209.3" y="87.5">[15]</text>
<text x="209.3" y="89.2">[15]</text>
<text x="201.3" y="91">eMMC_D7</text>
<text x="201.3" y="94.6">eMMC_CMD</text>
<text x="209.3" y="91">[15]</text>
<text x="210.1" y="94.6">[15]</text>
<text x="201.3" y="96.2">eMMC_CLKOUT</text>
<text x="201.3" y="98.1">eMMC_DATA_STROBE</text>
<text x="201.3" y="99.7">eMMC_RSTn</text>
<text x="211" y="99.7">[15]</text>
<text x="212.8" y="96.2">[15]</text>
<text x="217.3" y="98.1">[15]</text>
<text x="224" y="130">SDMMC0_D0</text>
<text x="224" y="131.7">SDMMC0_D1</text>
<text x="233.8" y="130">[20]</text>
<text x="233.8" y="131.7">[20]</text>
<text x="224" y="137.1">SDMMC0_CMD</text>
<text x="224" y="133.5">SDMMC0_D2</text>
<text x="224" y="135.3">SDMMC0_D3</text>
<text x="233.8" y="133.5">[20]</text>
<text x="233.8" y="135.3">[20]</text>
<text x="234.7" y="137.1">[20]</text>
<text x="224" y="138.9">SDMMC0_CLK</text>
<text x="234.7" y="138.9">[20]</text>
</g>
<g font-size="1.6" fill="#000080">
<text x="161.8" y="22.6">C1300</text>
<text x="172.5" y="35.1">R1302</text>
<text x="179.6" y="31.5">R1300</text>
<text x="183.1" y="35.1">Y1300</text>
<text x="202.7" y="40.4">C1301</text>
<text x="69.3" y="43.9">C1302</text>
<text x="78.2" y="43.9">C1303</text>
<text x="172.5" y="42.2">C1304</text>
<text x="172.5" y="45.7">C0201</text>
<text x="202.7" y="43.9">C0201</text>
<text x="35.6" y="59.9">U1000B</text>
<text x="69.3" y="56.4">C1305</text>
<text x="78.2" y="56.4">C1306</text>
<text x="120.9" y="59.9">U1000K</text>
<text x="161.8" y="56.4">C1307</text>
<text x="35.6" y="61.7">RK3576</text>
<text x="120.9" y="61.7">RK3576</text>
<text x="35.6" y="113.3">RK3576</text>
<text x="35.6" y="111.5">U1000C</text>
<text x="172.5" y="109.7">C1308</text>
<text x="204.5" y="148.8">C1309</text>
<text x="35.6" y="152.4">RK3576</text>
<text x="35.6" y="150.6">U1000D</text>
</g>
<g font-size="1.6" fill="#0000a0">
<text x="161.8" y="24.4">100nF/10V</text>
<text x="88.9" y="35.1">8.2K-1%</text>
<text x="186.7" y="31.5">NC/22R</text>
<text x="172.5" y="36.8">NC/510K</text>
<text x="69.3" y="45.7">1uF/10V</text>
<text x="78.2" y="45.7">1uF/10V</text>
<text x="172.5" y="43.9">NC/18pF/50V</text>
<text x="183.1" y="43.9">NC/26MHz-20PPM-12PF</text>
<text x="202.7" y="42.2">NC/18pF/50V</text>
<text x="69.3" y="58.2">1uF/10V</text>
<text x="78.2" y="58.2">1uF/10V</text>
<text x="161.8" y="58.2">100nF/10V</text>
<text x="186.7" y="95.5">22R R0201</text>
<text x="172.5" y="111.5">1uF/10V</text>
<text x="204.5" y="150.6">100nF/10V</text>
</g>
<g font-size="1.3">
<text x="30.8" y="1.3">5</text>
<text x="88.8" y="1.3">4</text>
<text x="146.9" y="1.3">3</text>
<text x="205" y="1.3">2</text>
<text x="263.1" y="1.3">1</text>
<text x=".5" y="28.4">D</text>
<text x="292.6" y="28.4">D</text>
<text x=".5" y="79.5">C</text>
<text x="292.6" y="79.5">C</text>
<text x=".5" y="130.6">B</text>
<text x="292.6" y="130.6">B</text>
<text x=".5" y="181.7">A</text>
<text x="292.6" y="181.7">A</text>
<text x="30.8" y="207.4">5</text>
<text x="88.8" y="207.4">4</text>
<text x="146.9" y="207.4">3</text>
<text x="205" y="207.4">2</text>
<text x="263.1" y="207.4">1</text>
</g>
<g font-size="1.2">
<text x="240.4" y="201.5">Date:</text>
<text x="250" y="201.5">Friday, February 14, 2025</text>
<text x="275.9" y="201.5">Rev:</text>
<text x="282" y="201.5">V1.3</text>
<text x="240.2" y="204.2">Designed by:</text>
<text x="249.8" y="204.2">Park</text>
<text x="257.1" y="204.2">Reviewed by:</text>
<text x="266.4" y="204.2">&lt;Checker&gt;</text>
<text x="275.8" y="204">Sheet:</text>
<text x="282.5" y="204">5</text>
<text x="284.9" y="204">of</text>
<text x="286.8" y="204">25</text>
</g>
</svg>
